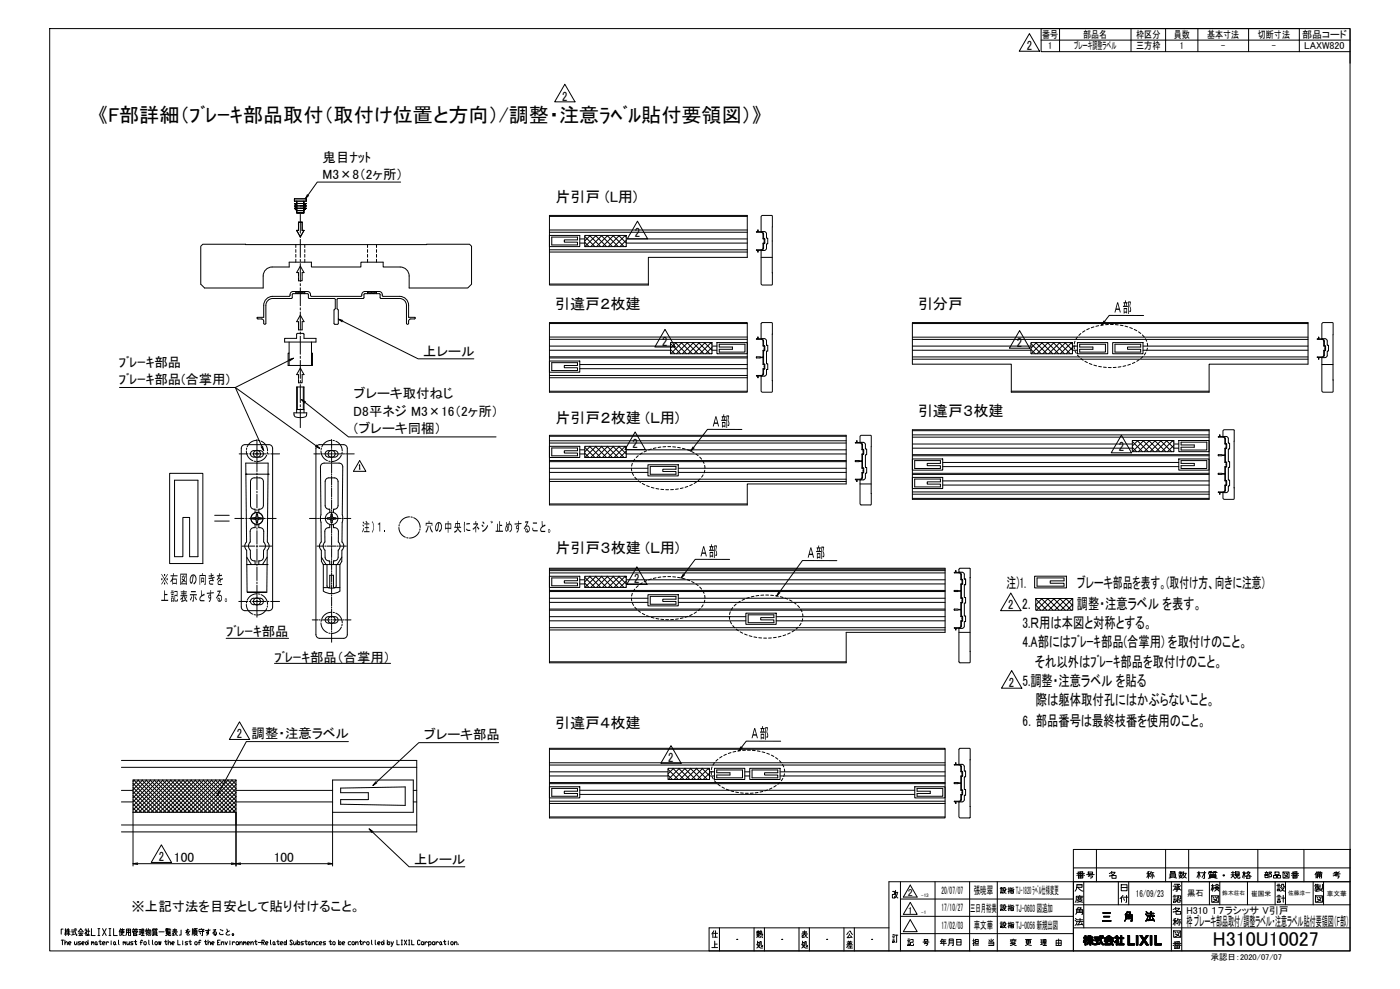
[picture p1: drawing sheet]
<svg xmlns="http://www.w3.org/2000/svg" width="841mm" height="594mm" viewBox="0 0 841 594" stroke-linecap="round" stroke-linejoin="round" font-family="sans-serif">
<!-- layer: TOS_WA -->
<g fill="none" stroke="#000" stroke-width=".6">
<path d="M30 17h781v554h-781zM625 17h156v14h-156zM636 17v14M679 17v14M700 17v14M720 17v14M750 17v14M811 17v21M625 24h186M781 31h30M659 510v20M700 510v20"/>
<path d="M714 510v20M756 510v20M783 510v20M811 510h.1M811 510h-166v61v-41h166h-277v41M811 510v61h-385v-14h108M536 535h1v2h-1v2h1v-1M538 536v2l1 1M538 536h1M538 535l-1 2M539 536v2l-2 1M541 530v41"/>
<path d="M547 532l4 7h-8zM562 530v41M582 530v41M599 530v41M645 521h166M651 530v27M672 530v14M674 531h3v4h-3zM674 533h3M678 530v14M704 530v41M710 530v41"/>
<path d="M727 530v14M733 530v14M749 530v14M766 530v14M772 530v14M789 530v14M795 530v14M38 558h-1v3M39 559h1M39 558v4M40 560h2M40 559h2"/>
<path d="M41 558l-1 1M41 558v4M43 560h2M43 559h3M44 560v1M45 558l1 4v-1M45 558h1M47 560l2-2 1 2M48 560h1M51 559h1l-1 2M52 558v1M52 559h2"/>
<path d="M53 558v4h-1h2M55 558v4h2M59 558h1M59 558v4M62 558l2 4M64 558l-2 4M65 558h2M66 558v4M68 558v4h2M72 559v1M72 558v4M72 558h3"/>
<path d="M73 559h1v1h-1zM74 558v2l-2 2M76 559h2M77 558v4M80 558h1M80 560h2v1h-2zM80 558v1M80 558l1 1M81 559h.1M82 558h1M82 558l-1 1M82 558v1"/>
<path d="M84 560h1M84 558h1M84 558v3M85 558h1v2h-1zM85 559h1M86 558v4M88 558v1h1M88 559v1M88 558v4M89 559h2v2l-1 1M89 558v2M89 559v2"/>
<path d="M90 559l-1 3M92 558h1M92 560h2v2h-2zM92 558v1M93 558h-1v1M93 558h2M94 558v1M94 558h-1v1M95 560h4M100 558h1v1h-1M100 560h2v1h-2zM100 558h.1"/>
<path d="M100 559h.1M101 558h-1v1h1M101 558v1M101 559h2M102 558h1M103 560h4M104 558h2M104 559h2M105 560l2 2M105 558v2l-1 1M109 559v3h-1M113 558l-1 2 1-1v2"/>
<path d="M113 558l-1 1M114 559l-2 2 1 1 1-1M116 558l-1 4M116 558v3M117 558v4M117 558h2M117 559h1v2h-1zM117 559h1M118 558l-1 1M119 559l1-1h3l-1 1M119 560h4M121 558h.1"/>
<path d="M122 559v3h-1M125 558v2h-1h1v1l-1 1M126 559h-3M128 559l2-1-2 3 2-1v2l-1-1v1M132 558l2 1M136 558l1 2M138 559l-2 1v1v1l2-1M429 559l-1 1v3M430 559v4M432 557v14M453 557v14M455 559h1"/>
<path d="M455 560v1M455 559v1h1M456 560v1v-1M456 560h2v2v-1M457 559l-1 3M459 557v14M480 557v14M482 560h3M483 559v2l-1 1M486 557v14M507 557v14M510 560l-1 1"/>
<path d="M510 559h1l1 2M513 557v14M541 550h104M541 540h104M547 542l4 7h-8zM547 552l4 8h-8zM645 557h166M645 544h166M37 565h1M38 565v3M39 567l1-1v2M39 565v3"/>
<path d="M40 561l-1-2v2M40 561l1-1 1 1M41 567h1v-1h-1v1l1 1M45 566v2l1-1M45 561l-2 1M46 566v2M47 561h3M48 566h-1l1 1-1 1M49 561l-2 1h2M49 561l1 1M49 567h1v-1h-1v1l1 1M52 566l1 1-1 1-1-1z"/>
<path d="M52 561v-1v2M53 565v3M55 566l1 1M55 566v2M56 566v2M58 566v2l-1-1zM58 567l1 1M59 562h1M59 566h2M60 565v2v1l1-1M62 567h1v-1h-1v1l1 1M64 566v2"/>
<path d="M65 566l-1 1M65 562h2M67 565v1M67 566v2M69 566v2l-1-1zM69 567l1 1M71 565l1 3M73 561l2 1M74 566l1 1M74 566v2M75 566v2M76 562v-4h2v4"/>
<path d="M76 560h2M76 566l1 2 1-1M78 566v2M80 560v-1h3l-1 1M80 566h-2l2 1-2 1M80 561h2v1h-2zM80 561h.1M81 566h1M81 565v2l1 1v-1M84 566h1M85 561h-1M85 562h2"/>
<path d="M85 561h2M86 565h-1v3M87 566h1v2l-2-1zM89 560l-1 1M89 565l1 3M92 565v3M92 560h2M92 561h2M92 562h.1M93 566h2l-1 2-1-1zM94 562h1M95 566l1 2v-2v2l1-2"/>
<path d="M99 566h1M100 565v2v1v-1M100 561h2M100 560h2M101 561l-2 1M101 567l1-1 1 2M101 565v3M101 561v1h2M103 567h1v-1h-1v1l1 1M103 561h1v1M105 562h-1M106 560l-1 1"/>
<path d="M107 565v3h1M110 565v1M110 566v2M113 566h-2l2 1-2 1M113 566h2M114 565v2l1 1v-1M117 560h1M117 566h1v2l-1-1zM117 561v1M118 561l1 1M119 566h1M120 560l1 1"/>
<path d="M121 565h-1v3M123 566h1M123 565v2l1 1v-1M125 567l1-1v2M125 565v3M127 567h1v-1h-1v1l1 1M131 566h.1M132 560v1h1h1M132 565h-1v3h1M133 567l1-1v2M133 566v2M135 566l1 2 1-2"/>
<path d="M138 565v1M138 566v2M140 566v2M141 566h-1v1M142 566h1v2l-1-1zM144 567l1-1 1 2M144 566v2M146 566h1v1M146 566v2M147 566h1v2M148 567h2v-1h-2l1 2h1M151 567l1-1v2"/>
<path d="M151 566v2M153 566h1M154 565v2v1v-1M155 566h2M157 566h2l-1-1h-1v3M158 566l1 2M160 567h1v-1h-1v2h1M162 565l1 3M164 566h1v2l-1-1zM165 567v1M166 566h2M167 565v2v1l1-1"/>
<path d="M168 567h2v-1h-2v1l2 1M171 566l1 1-1 1v-1zM172 565v3M176 565h-1h-1l2 2-1 1-1-1M176 566l1 2 1-1M178 566v2M179 565v3M179 566h1v2l-1-1zM182 566h-1l1 1-1 1M183 566h2M184 565v2v1l1-1M186 566v2l-1-1z"/>
<path d="M186 567l1 1M187 567l2-1v2M187 566v2M191 566h-1v2h1M192 567h1v-1h-1v1l1 1M196 566h-2l2 1-2 1M198 566h1M198 565v2l1 1v-1M200 566h1v2l-1-1zM203 565v3M204 566h1v2l-2-1zM206 567h1v-1h-1v1l1 1"/>
<path d="M211 566h-2l1 2h1M212 566h1v2l-2-1zM214 567l1-1v2M214 566v2M216 566h1M217 565v2v1v-1M218 566v2M220 566h-1l-1 1M221 566h1l-1 2-1-1zM223 565l1 3M225 565l1 3M227 567h1v-1h-1v1l1 1"/>
<path d="M229 566l2 1-1 1-1-1zM231 565v3M233 565v3M233 566h1v2l-1-1zM235 566l1 2M236 566l-1 2M238 565v3h2M241 568h1M241 565h1M241 565v3M243 565l1 3M244 565l-1 3"/>
<path d="M245 568h1M245 565h1M246 565v3M247 565v3h2M252 565h-1v2v1l1-1M253 566h2l-1 2-1-1zM255 566v2M257 566h-1l-1 1M257 566h1h1v2h-2M257 566v2M260 566h1v2l-1-1zM262 566v2"/>
<path d="M263 566l-1 1M265 566v2l-1-1zM265 567l1 1M266 566h2M267 565v2v1l1-1M269 565v1M269 566v2M271 566h1v2l-1-1zM273 567l1-1v2M273 566v2M275 567v1M428 569h3"/>
<path d="M428 560v1M429 561h2M429 563h2M429 567h2M429 565v4M443 564h.1M455 561h1M455 567l1 2h2M455 566h1l-1 3M455 565v3M455 562v1M455 561v1"/>
<path d="M456 562v1M456 562h-1M457 560v1M457 562v1M458 562v1M458 568h-1v-2l-1 3M470 564h.1M482 562v1M482 561h3M482 567l1 2h2M482 566h1l-1 3M482 565v3"/>
<path d="M483 561l2 2M484 563h-2M485 562h-1M485 568h-1v-2l-1 3M497 564h.1M509 568h3M509 566h3M509 567h3M509 569h3M510 568l-1 1M510 565v1M510 568h2"/>
<path d="M510 561l-1 2h2M510 566v2M511 568v1M511 562l1 1M511 565v1M524 564h.1M536 562h1M536 565h1v1h-1zM536 564h1M536 563h1M536 561h1M537 562h2"/>
<path d="M539 562v4h-1M541 561h104M651 563v1M651 565v1M651 564v2M652 563v2M652 562v1h1v1h-1l1 1v1l-1-1v3v-3l-1 1 1-2h-1v-1h1zM652 562v6M653 563v1M653 564v1M653 563v2M653 566v1"/>
<path d="M654 562v1l1-1v1h2v1h-2h2v1h-1l1 3-2-2v2v-2l-2 2 1-3h-1v-1h2h-2zM654 562v2M654 564v1M654 566v1M654 564v3M654 562v1M654 563v1M654 564v2M655 563v1M655 564v2M655 562v6M656 563v1"/>
<path d="M656 564v2M656 564v3M656 564v1M656 566v1M657 563v1M657 564v1M657 566v1M657 567v1M657 563h4v-1v1h2v1h-2l2 4-2-2v-2h-4zM658 563v1M658 567v1M658 564h3v1h-2v2l2-1v1l-4 1v-1h2v-2h-1z"/>
<path d="M658 564v1M659 563v1M659 564v1M659 567v1M659 564v3M660 563v1M660 564v1M660 567h.1M660 566v1M661 563v1M661 564v1M661 566v1"/>
<path d="M661 562v3M661 562v4M661 562v5M662 563v1M662 565v2M662 562h1v1h-1zM662 562v1M662 566v1M662 566v2M663 562v1M663 563v1M663 567v1"/>
<path d="M663 563l4-1 2 1v1h-5h-1zM663 565h6v1h-4v1h2v-1h1l1 2-1-1-4 1 1-2h-2zM663 565v1M664 565v1M664 563v1M664 567v1M664 566v2M665 565v3M665 564a1.7 1.7 0 0 1 1-1 1.7 1.7 0 0 1 2 1zM665 563v1M665 565v2M665 567v1"/>
<path d="M665 564h.1M665 565v1M665 562v1M666 562v1M666 564h.1M666 565v1M666 567v1M667 562v1M667 564h.1M667 565v1M667 567v1M667 563h.1"/>
<path d="M667 566h.1M667 567h.1M667 563v1M667 566v1M668 563v1M668 565v1M668 566v1M668 566v2M668 567v1M669 563v1M669 565v1M669 567v1"/>
<path d="M670 566h.1M670 563v1M670 565v1M671 562l1 1-1 2 1 1h-1v2v-2h-1l1-2h-1zM671 562v2M671 565v3M671 564v4M671 562v6M671 563v3M672 565v1M672 563v2M672 563v1"/>
<path d="M672 567v1M673 563v1M673 567v1M673 562h1v1h1v1h-1v3h1v1h-3v-1h1v-3h-1v-1h1zM673 562v6M674 562v6M674 563v1M674 567v1M675 563v1M675 567v1M678 562h1v5h2v1h-3zM678 562v6"/>
<path d="M679 562v6M679 567v1M680 567v1M681 567v1M683 562h1v6h-1zM683 562v6M684 562v6M685 562h1l1 2 2-2h1l-2 3 2 3h-1l-2-2-1 2h-1l2-3zM685 562h.1M685 567v1M685 562v1M685 566v2"/>
<path d="M686 562v1M686 566v2M686 562v2M686 566v1M686 565v2M686 563v1M687 563v4M687 563v3M687 564v2M688 563v3M688 563v4M688 565v2"/>
<path d="M688 563v1M688 562v2M689 566v2M689 562v2M689 562v1M689 567v1M690 562h.1M690 567v1M691 562h1v6h-1zM691 562v6M692 562v6M694 562h1v5h3v1h-4z"/>
<path d="M694 562v6M695 562v6M695 567v1M696 567v1M697 567v1M698 567v1"/>
<circle cx="140" cy="561" r=".5"/>
</g>
<!-- layer: TOS_S1 -->
<g fill="none" stroke="#000" stroke-width=".6">
<path d="M177 119h7M177 125l1 2-1-2M177 121v-2v2M177 125h3M177 124h3M177 122h3M177 121h7M178 128v-7v7M178 125l-1-1 1 1M178 128h5h-5M178 124l-1-2 1 2M178 127h2"/>
<path d="M180 125h4l-1 2 1-2zM183 128v-7v7M183 125l1-1-1 1M183 127h-3h3M183 124l1-2-1 2M184 121v-2v2M184 124h-4h4M184 122h-4h4M330 129h119v26h-60v16h-59zM330 130h119M457 130l1-1 6 1v41h-6h-1v-21h3v-4h1v-3h-1v-3l-3-1zM121 148l1-1h160l1 1v23l-2 2h-35v-7a5 5 0 0 0-6-6h-10v-3h-13v3h-30v-3h-13v3h-11a5 5 0 0 0-5 6v7h-35l-2-2z"/>
<path d="M330 141h18v7h-18zM331 142h16v2h-8v1h8v2h-16zM351 141h25v7h-25zM457 155h7M330 171h59M464 164h.1M330 194h119v42h-119zM330 194h119M548 194h238v25h-60v17h-118v-17h-60zM548 194h238M794 194h1h6v42h-6l-1-1v-20h3v-4h1v-4h-1v-3l-3-1zM171 203h7v-3h4l1 1v2h7v2h-19z"/>
<path d="M174 212h-1v8h15v-8h-1M174 205v15M187 205v15M330 217h18v7h-18zM331 218h16v2h-8v1h8v2h-16zM403 206h25v6h-25zM431 206h18v6h-18zM432 207h16v5h-16v-2h8v-2h-8zM464 201v28M464 201h.1M464 201v-7h-6h-1v9l3 1v3h1v4h-1v8h1v3h-1v3l-3 1v9l1 1 6-1v-6M619 206h25v6h-25z"/>
<path d="M647 206h18v6h-18zM649 207h15v5h-15v-2h8v-2h-8zM668 206h19v6h-19zM670 207h15v1h-8v2h8v2h-15zM794 219h7M179 232v14M182 232v14M330 235h119M464 229h.1M608 235h118M801 228h.1M177 248h7v1a5 5 0 0 1-7 1z"/>
<path d="M178 248v-16h5v16M178 246h5M548 258h178v42h-178zM548 259h178M735 259v-1h6v42h-6v-1v-3l3-1v-3h1v-4h-1v-7h1v-4h-1v-7h1v-4h-1v-3l-3-1zM146 268l1-1h15h1l1 2v96l-1 1-1 1h-15h-1l-1-2v-96zM152 271h4M152 271a1.9 1.9 0 0 0-2 2 1.9 1.9 0 0 0 2 2h4a1.9 1.9 0 0 0 2-2 1.9 1.9 0 0 0-2-2M153 273h2M154 272v2M190 268l2-1h14h2l1 2v112l-1 2h-2h-14h-2v-2v-112zM193 279l2-1h9l1 1 1 1-1 46 2 2-2 3v6l-1 2h-10l-1-2v-6l-1-3 1-2v-46z"/>
<path d="M197 271h4M197 271a1.9 1.9 0 0 0-2 2 1.9 1.9 0 0 0 2 2h4a1.9 1.9 0 0 0 2-2 1.9 1.9 0 0 0-2-2M330 268h18v7h-18zM330 261h178v30h-59v12h-119zM330 262h178M331 269h16v2h-8v1h8v2h-16zM351 268h25v7h-25zM389 279h18v7h-18zM520 267l-1-1h-2v-4v-1h6v35M520 267v3h1v3h-1v8h1v3h-1v4h-3v15h6v-7M548 276h18v6h-18zM549 277h16v1h-8v2h8v1h-16z"/>
<path d="M680 265h25v6h-25zM708 276h18v6h-18zM708 265h18v6h-18zM710 277h15v4h-15v-1h7v-2h-7zM710 266h15v4h-15v-1h7v-2h-7zM102 284h20v55h-20zM105 288h14v46h-5v-23h-4v23h-5zM148 285h.1M148 285h13M153 287h4l1 1v1v15l-1 2h-2v2a4 4 0 0 1 3 3 4 4 0 0 1-3 4v2h2l1 2v7l1 2-1 3v4l-1 2h-2v2M153 287l-2 1-1 1v15l1 1 2 1M161 285h.1"/>
<path d="M391 280h15v2h-8v1h8v2h-15zM517 291h6M523 296h.1M548 287h18v6h-18zM548 299h178M549 288h16v1h-8v2h8v1h-16zM741 293h.1M129 313h9M129 310h9M153 306v2a4 4 0 0 0-2 3 4 4 0 0 0 2 4v2h-2l-1 2v7l-1 2 1 3 1 4 1 2h1v2M154 309h1v2h2l-2 1-1 2v-2l-2-1h2zM198 315v2h-2l-1 2v7l-1 2 1 3v4l1 2h2v2"/>
<path d="M198 308v-2l-2-1-1-1v-15l1-1 2-1h3l2 1v1v15l-1 2h-2v2M199 309l1 2h2l-2 1-1 2v-2l-3-1h3zM200 315v2h2l1 2v7l1 2-1 3v4l-1 2h-2v2M330 303h119M148 335l3 4M148 339h.1M148 339h12M160 339h.1M160 335l-2 4M193 335l3 4M194 339v16a9 9 0 0 0 10 0v-16M196 339v13l1 1"/>
<path d="M202 339v13l-1 1M205 335l-2 4M149 356h5h-6v-25l-1-3 1-2v-48h13v48l1 2-1 3-1 25h-6h6M151 360l1-1h4a1.9 1.9 0 0 1 2 2 1.9 1.9 0 0 1-2 2h-4a1.9 1.9 0 0 1-1-1 1.9 1.9 0 0 1 0-2zM194 353h3M197 353h4M197 353h1v-7h2v7h1M201 353h3M330 346h18v7h-18zM330 341h238v39h-60v18h-178zM330 342h238M331 347h16v2h-8v1h8v2h-16z"/>
<path d="M351 346h25v7h-25zM389 357h18v7h-18zM391 358h15v2h-8v1h8v2h-15zM579 345v3h1v3h-1v8h1v3h-1v8h1v3h-1v3M579 345l-1-1h-2v-2l1-1h6v50M583 347h.1M622 346h19v7h-19zM622 360h22v7h-22zM623 347h16v2h-8v1h8v2h-16zM153 361h2M154 360v2M196 371l1-1h4a1.9 1.9 0 0 1 2 2 1.9 1.9 0 0 1-2 2h-4a1.9 1.9 0 0 1-2-1 1.9 1.9 0 0 1 1-2z"/>
<path d="M448 368h18v7h-18zM449 369h16v2h-8v1h8v2h-16zM576 380h7M579 376l-1 1h-2v21h1h6v-7M330 398h178M583 391h.1M73 457h177v43h-177M330 449h238v42h-238zM330 450h238M583 456v28M583 456h.1M583 456v-6l-6-1-1 1v9h2l1 2"/>
<path d="M73 461h177M73 475h7M142 475h58M200 469h48v19h-48zM205 473h38v11l-38-1v-3h16v-4h-16zM248 475h2M330 473h18v6h-18zM331 474h16v1h-8v2h8v1h-16zM401 462h25v6h-25zM429 462h18v6h-18zM431 463h15v4h-15v-1h8v-2h-8zM450 462h19v6h-19z"/>
<path d="M452 463h15v1h-8v2h8v1h-15zM550 473h18v6h-18zM551 474h15v4h-15v-1h8v-2h-8zM579 461v2h1v4h-1v7h1v4h-1v2M73 496h177M73 482h7M142 488h-62v-19h62v27M142 482h58M248 482h2M330 491h238M579 480l-1 2h-2v9h1h6v-7M583 491h-1"/>
<path d="M583 484h.1"/>
<circle cx="154" cy="273" r="2.1"/>
<circle cx="199" cy="273" r="2.1"/>
<circle cx="154" cy="311" r="4"/>
<circle cx="199" cy="311" r="4"/>
<circle cx="154" cy="361" r="2.1"/>
<circle cx="199" cy="372" r="2.1"/>
</g>
<!-- layer: TOS_K3 -->
<g fill="none" stroke="#000" stroke-width=".6">
<path d="M178 138h1h-1l1 2zM179 133v2M179 136h.1M179 136v2M180 129v11M182 133h-3h3M182 133v2M182 136h.1M182 136v2M183 138h-1h1M183 138l-1 2M179 140h.1"/>
<path d="M180 141v1l1-1M180 141v2M180 144v11M180 156v1M180 158v11M182 140h-1M179 162l-1 2h1v2M179 167v2h3v-2M179 166h.1M179 162h.1M180 161v-1l1 1M180 170v2"/>
<path d="M180 173v11M181 162h1M182 166h.1M182 162l1 2h-1v2M180 185v1M180 187v11M180 199v2M180 202v11M180 214v1M180 217v10M179 223l-1 2h1v2M179 228v2h3v-2"/>
<path d="M179 227v1M179 223h.1M180 223v-2l1 2M180 229v1M180 231v11M181 223h1M182 227v1M182 223l1 2h-1v2M180 243v1M180 246v11M144 273h5M148 271a6 6 0 0 0 4 6"/>
<path d="M148 269v1M150 273h1M152 273h8M153 277h1M154 264a6 6 0 0 0-6 4M154 264v8M154 273v1M154 275v8M155 265h1M157 265a6 6 0 0 1 4 6M160 273a6 6 0 0 1-6 4M161 272l-1 1"/>
<path d="M161 273h1M163 273h5M189 273h3M193 271a6 6 0 0 0 4 6M193 269v1M193 273h1M194 273h6M198 277h.1M199 264a6 6 0 0 0-6 4M199 264v5M199 270v1M199 271v6"/>
<path d="M199 277v1M199 279v5M200 265h1M200 273h1M202 273h5M202 265a6 6 0 0 1 4 6M205 273a6 6 0 0 1-6 4M206 272l-1 1M208 273h.1M209 273h4M154 284v1M154 286v8"/>
<path d="M154 295v1M154 297v8M199 285h.1M199 286v5M199 292v1M199 293v6M199 299v1M141 311h6M148 311h.1M149 311h9M154 306v1M154 308v8"/>
<path d="M154 317v1M154 319v8M158 311h1M160 311h6M186 311h4M191 311h.1M192 311h5M198 311h1M199 300v6M199 306v1M199 308v5M199 314h.1"/>
<path d="M199 315v5M199 311h6M205 311h1M207 311h4M240 317a6 6 0 0 0 4 6M240 315v1M246 310a6 6 0 0 0-6 4M252 319a6 6 0 0 1-6 4M146 328h7M154 328h1M154 328v1M154 330v8"/>
<path d="M154 339v1M156 328h7M190 328h5M195 328h1M197 328h5M199 321v1M199 322v6M199 328v1M199 329v6M199 336h.1M199 337v5M203 328h.1"/>
<path d="M204 328h4M244 323h1M154 357a6 6 0 0 0-6 4M154 341v8M154 350v1M154 352v8M155 357h1M157 357a6 6 0 0 1 4 6M199 343h.1M199 344v5M199 350v1M199 351v6"/>
<path d="M199 357v1M199 359v5M143 361h6M148 363a6 6 0 0 0 4 6M148 361v1M150 361h1M152 361h8M153 369h1M154 361h.1M154 362v9M160 366a6 6 0 0 1-6 3M161 364l-1 1"/>
<path d="M161 361h1M163 361h5M188 372h3M192 372h.1M193 374a6 6 0 0 0 4 6M193 372h5M193 372v1M199 372h1M199 368a6 6 0 0 0-6 4M199 365h.1M199 366v5M199 372h.1"/>
<path d="M199 373v6M199 379v1M200 368h1M200 372h6M202 368a6 6 0 0 1 4 6M205 377a6 6 0 0 1-6 4M206 375l-1 1M206 372h1M207 372h4M198 380h.1M199 380v6"/>
</g>
<!-- layer: TOS_M1 -->
<g fill="#000">
<path d="M325 313h1v3l1-1 1 1-2 1-1 2h3v1h-3v-1v-2l1-1zM130 346h2v-2v1v1l1-1v1h-1l-1 1h1v1l2-1v1l-2 1v1v-1l-1 1 1 1h1h-2v-1l1-2-1 1-1-1 1-2h-1z"/>
<path d="M309 314h2v-1h1v1h1v1h-1v3l-1 2h-1l1-2h-1v-1v-1h1v-1h-2zM310 317a.6 .6 0 0 0 1 0 .6 .6 0 0 0-1 0z"/>
<path d="M315 313h2l-1 3h1l1 1v2l-1 1h-1v-2v-1l1 2 1-1-1-2h-1l-1 2 2-4h-2zM316 318v1h1z"/>
<path d="M320 317v1h3v1h-3zM320 314h3v1h-3z"/>
<path d="M329 318l2 1-1 1-1-1zM329 319a1 1 0 0 0 2 0 1 1 0 0 0-2 0z"/>
<path d="M135 360h1v2l-1-1zM135 360a.6 .6 0 0 0 1 0 .6 .6 0 0 0-1 0z"/>
</g>
<!-- layer: TOS_K1 -->
<g fill="none" stroke="#000" stroke-width=".6">
<path d="M330 140h119M330 138h119M455 138v1l3 1 1 3v1v5l-1 1h-3v1l-1-1h4v-1l1-5-1-1v-3l-4-1zM330 150h119M330 151h119M348 144h3M348 146h3M376 144h73M376 146h73M459 145h.1M176 175h9M176 175a2.5 2.5 0 0 0-2 3h-10a5 5 0 0 0-6 5v8h-4l1 1h3v2a.7 .7 0 0 0 1 1 .7 .7 0 0 0 1-1v-11a4 4 0 0 1 4-4h11l1-3h4h5l1 3h15v6v1v8l2 1"/>
<path d="M185 175a2.5 2.5 0 0 1 2 3h30a2.1 2.1 0 0 1 2-3M219 175h9M228 175a2.5 2.5 0 0 1 2 3h10a5 5 0 0 1 5 5v8h4v1h-3l-1 2a.6 .6 0 0 1 0 1 .7 .7 0 0 1-1-1v-11a4 4 0 0 0-4-4h-11l-1-3h-5h-4l-1 3h-15l-1 6 1 1v8v1M180 189l3 4h-1v5h-3v-5h-1zM330 204h119M330 210h73M330 208h73M330 215h119M330 214h119M330 202h119M348 219h101M428 210h3"/>
<path d="M428 208h3M459 218v1v2v1v3l-1 1h-3v1l-1-1 4-1 1-6h-1v-4h-4l1-1 3 1v-4l1-1-1-5v-1h-4l1-2v1l3 1 1 3v1v2v1v8M459 209h.1M548 204h238M548 210h71M548 208h71M548 214h238M548 203h238M548 216h238M644 210h3M644 208h3M687 210h99"/>
<path d="M687 208h99M796 211h.1M796 208h.1M796 208l-1-4h-3v-1l-1 1h4v1l1 5-1 1v3h-4l1 2v-1l3-1 1-3M796 208v3M796 209h.1M330 226h119M330 227h119M348 221h101M459 220h.1M330 266h178M330 277h178"/>
<path d="M330 265h178M348 273h3M348 270h3M376 273h132M376 270h132M518 270v-4h-3v-1l-1 1h3l1 4h1v3h-1v4h-4h4v4h1l-1 6-1 1h-3l1 1v-1h3v-4M518 270h.1M518 270h1v3h-1v8h1v3h-1M519 271v1M548 269h132M548 263h178M548 267h132"/>
<path d="M548 261h178M548 273h178M548 274h178M566 278h142M705 269h3M705 267h3M736 277h.1M736 270v7M736 270l1-1v-2l-1-1v-3l-1-1h-2v-1l-1 2h4v4h1v1v1h-1v4h-4v1h4v4h1v1v1h-1v4h-4v1h4v4h1l-1 6h-1l-3 1 1 1v-1l3-1v-3M736 277l1 1v2l-1 1v7l1 1-1 3M736 270h.1M330 288h178"/>
<path d="M330 281h59M330 284h59M330 289h178M407 281h101M407 284h101M518 284h.1M519 282v1M548 295h178M548 297h178M548 285h178M548 284h178M566 280h142"/>
<path d="M566 289h160M566 291h160M736 292h.1M737 290h.1M330 359h59M330 344h238M330 343h238M330 355h238M348 351h3M348 348h3M376 351h192M376 348h192"/>
<path d="M407 359h161M574 343v1h3l1 4v3v8v3v8v1v2l-1 4h-3v1l-1-1h3l1-1 1-5-1-1v-4l-4 1v-1h4v-4h1v-3h-1v-4h-4h4v-4h1v-1v-2h-1v-3l-4-1zM330 362h59M330 370h118M330 373h118M330 377h238M330 378h238M330 367h238M330 366h238M407 362h161M466 370h102M466 373h102"/>
<path d="M578 370h.1M578 372h.1M330 460h238M330 458h238M330 466h71M330 464h71M330 471h238M330 470h238M348 475h202M348 477h202M426 466h3M426 464h3"/>
<path d="M447 466h3M447 464h3M469 466h99M469 464h99M578 463l-1-3-3-1v-1l-1 1 3 1h1l1 6h-1v4h-4v1h4v4h1M578 463h.1M578 463v1v2v1v7v1v2v1M578 478h.1M578 475v2h-1v4h-1h-3l1 2v-1l3-1 1-3M578 476h.1M578 465h.1M330 481h238"/>
<path d="M330 483h238"/>
</g>
<!-- layer: TOS_K5 -->
<g fill="none" stroke="#000" stroke-width=".6">
<path d="M351 146l3 2M351 142l6 6M354 141l7 7M355 141l-4 4M358 141l6 7M358 141l-7 7M361 141l7 7M362 141l-7 7M365 141l6 7M365 141l-7 7M368 141l7 7M369 141l-7 7"/>
<path d="M372 141l4 5M372 141l-7 7M375 141l1 1M376 141l-7 7M376 144l-4 4M376 148h.1M403 210l2 2M403 206l6 6M406 206l6 6M406 206l-3 3M409 206l7 6M410 206l-7 6"/>
<path d="M413 206l6 6M413 206l-7 6M416 206l7 6M417 206l-7 6M420 206l6 6M420 206l-7 6M423 206l5 4M424 206l-7 6M427 206l1 1M427 206l-7 6M428 212h-1M428 209l-4 3"/>
<path d="M619 210l3 2M619 206l6 6M622 206l7 6M623 206l-4 3M626 206l6 6M626 206l-7 6M629 206l7 6M630 206l-7 6M633 206l6 6M633 206l-7 6M636 206l7 6M637 206l-7 6"/>
<path d="M640 206l4 4M640 206l-7 6M643 206l1 1M644 206l-7 6M644 209l-4 3M644 212h.1M351 272l3 3M351 269l6 6M354 268l7 7M355 268l-4 3M358 268l6 7M358 268l-7 7"/>
<path d="M361 268l7 7M362 268l-7 7M365 268l6 7M365 268l-7 7M368 268l7 7M369 268l-7 7M372 268l4 5M372 268l-7 7M375 268l1 1M376 268l-7 7M376 271l-4 4M376 275h.1"/>
<path d="M680 269l3 2M680 265l6 6M683 265l7 6M684 265l-4 3M687 265l6 6M687 265l-7 6M690 265l7 6M691 265l-7 6M694 265l6 6M694 265l-7 6M697 265l7 6M698 265l-7 6"/>
<path d="M701 265l4 4M701 265l-7 6M704 265l1 1M705 265l-7 6M705 268l-4 3M705 271h.1M351 350l3 3M351 347l6 6M354 346l7 7M355 346l-4 3M358 346l6 7M358 346l-7 7"/>
<path d="M361 346l7 7M362 346l-7 7M365 346l6 7M365 346l-7 7M368 346l7 7M369 346l-7 7M372 346l4 5M372 346l-7 7M375 346l1 1M376 346l-7 7M376 349l-4 4M376 353h.1"/>
<path d="M622 360l7 7M622 360h.1M626 360l7 7M626 360l-4 3M629 360l7 7M630 360l-7 7M633 360l7 7M633 360l-7 7M637 360l7 7M637 360l-7 7M640 360l4 4M641 360l-7 7"/>
<path d="M644 360h.1M644 360l-7 7M622 364l3 3M644 363l-3 4M80 478l10 10M80 475l12 13M80 473l15 15M80 471l17 17M80 469l20 19M81 469h-1M83 469l19 19M83 469l-3 3"/>
<path d="M85 469l20 19M86 469l-6 5M88 469l19 19M88 469l-8 8M90 469l20 19M91 469l-11 10M93 469l19 19M93 469l-13 13M95 469l19 19M95 469l-15 15M97 469l20 19M98 469l-18 18"/>
<path d="M100 469l19 19M100 469l-19 19M102 469l20 19M103 469l-20 19M105 469l19 19M105 469l-19 19M107 469l20 19M108 469l-20 19M110 469l19 19M110 469l-19 19M112 469l20 19M113 469l-20 19"/>
<path d="M115 469l19 19M115 469l-19 19M117 469l19 19M118 469l-20 19M120 469l19 19M120 469l-19 19M122 469l19 19M122 469l-19 19M124 469l18 17M125 469l-20 19M127 469l15 14-5 5M127 469l-19 19"/>
<path d="M129 469l13 12-7 7M130 469l-20 19M132 469l10 10-10 9M132 469l-19 19M134 469l8 7-12 12M135 469l-20 19M137 469l5 5-14 14M137 469l-19 19M139 469l3 2-17 17M140 469l-20 19M142 469l-19 19M401 466l3 2"/>
<path d="M401 462l6 6M404 462l7 6M405 462l-4 3M408 462l6 6M408 462l-7 6M411 462l7 6M412 462l-7 6M415 462l6 6M415 462l-7 6M418 462l7 6M419 462l-7 6M422 462l4 4"/>
<path d="M422 462l-7 6M425 462l1 1M426 462l-7 6M426 464l-4 4M426 468h.1M80 488h.1M80 485l3 3M80 483l5 5M80 480l7 8M142 486l-2 2"/>
</g>
<!-- layer: 0 -->
<g fill="none" stroke="#000" stroke-width=".6">
<path d="M185 117l-2 2 2-2M241 109h-50l-8 10M203 192l48 24h34M206 192h-3l3 1M663 193l-1 2 2-2M687 190l-21-1-4 6M174 216l2-1-2 2M176 215l-35 18h-69M181 240l28 22h89M184 241l-3-1 2 2M446 258h-21l-10 13M158 268v3l-1-3"/>
<path d="M190 267l2 2-3-1M192 269l-51-36 17 38M416 269l-1 2 2-2M438 336h-20l-9 11M503 337h-21l-15 21M411 345l-2 2 2-2M468 355l-1 3 2-2M209 445h-61l-18 33M300 446h-48l-28 26M445 449l-1 2 2-2M469 445h-21l-4 6M131 475l-1 3 2-2"/>
<path d="M226 470l-2 2 2-2M222 498l24 23h33M224 499l-2-1 1 2M80 519h3M83 518l-3 1h3M139 518l3 1h-3M139 519h6M145 518l-3 1h3M197 518l3 1h-3M197 519h3"/>
</g>
<!-- layer: TOS_M1 -->
<g fill="none" stroke="#000" stroke-width=".6">
<path d="M178 175v1M179 175l-1 1M180 175l-1 1M181 175l-2 1M182 175l-2 1M182 175l-1 1M183 175l-1 1M183 176h.1M221 175v1M222 175l-1 1M223 175l-1 1M224 175l-1 1"/>
<path d="M225 175l-1 1M226 175l-2 1M226 175l-1 1M226 176h.1M216 280v-1v3M216 277l4 6h-8zM216 282h.1M136 383h37M165 398h70M80 488v32M142 488v32M200 488v32"/>
<path d="M83 519h56M145 519h52"/>
</g>
<!-- layer: TOS_K2 -->
<g fill="none" stroke="#000" stroke-width=".6">
<path d="M178 147v2M178 150v2M178 153v1M178 156v1M183 147v2M183 150v2M183 153v1M183 156v1M221 147v2M221 150v2M221 153v1M221 156v1"/>
<path d="M226 147v2M226 150v2M226 153v1M226 156v1M178 175v1M183 175v1M221 175v1M226 175v1M652 199l-2 1M654 197l-1 1M657 196l-1 1M660 196h-2"/>
<path d="M663 195h-2M666 195h-2M667 195h2M670 195h2M673 195l2 1M676 196h1M679 197h1M681 198l2 1M684 199l1 1M645 208v2M645 208h.1M646 211l1 1"/>
<path d="M646 205l-1 2M647 213l1 2M647 202l-1 2M649 215l2 1M649 200l-1 1M652 217l1 1M654 218l2 1M657 219l2 1M676 220h-1M679 219h-2M682 218h-2M684 216l-1 1"/>
<path d="M686 201l1 1M687 214l-2 1M688 203l1 2M688 212l-1 1M689 206v2M689 209v2M660 220h2M663 221h2M666 221h2M670 221h-1M673 220l-1 1M380 278l-1 2"/>
<path d="M381 276l-1 1M383 274l-1 1M386 272l-2 1M388 271h-1M391 270h-1M394 269h-2M397 269h-2M400 268h-2M401 268h2M404 268l2 1M407 269h2M410 269l2 1"/>
<path d="M413 270l1 1M415 271l2 1M418 273l1 1M420 275l1 1M422 277l1 1M423 280v1M379 281l1 2M380 284l1 2M381 287l1 1M383 289l2 1M386 290l1 1M388 292h2"/>
<path d="M391 293h2M394 293l2 1M397 294h2M400 294h2M405 294h-2M407 294h-1M410 293h-1M413 292l-1 1M416 291l-2 1M418 290h-1M421 288l-2 1M422 285l-1 2"/>
<path d="M423 282v2M379 359l1 2M380 356l-1 2M381 354l-1 1M383 352l-1 1M386 350l-2 1M388 349l-1 1M391 348h-1M394 347h-2M397 347h-2M400 346h-2M401 346h2"/>
<path d="M404 346l2 1M407 347h2M410 347l2 1M413 348l1 1M415 349l2 1M418 351l1 1M420 353l1 1M422 355l1 1M423 358v1M447 360l-1 1M450 359h-2M453 358l-2 1"/>
<path d="M456 358h-2M459 357l-2 1M460 357h2M463 358h2M466 358h2M469 358l1 1M472 359l1 1M380 362l1 2M381 365l1 1M383 367l2 1M386 368l1 1M388 370h2"/>
<path d="M391 371h2M394 372h2M397 372h2M400 372h2M405 372h-2M407 372h-1M410 371l-1 1M413 370l-1 1M416 369l-2 1M418 368h-1M421 366l-2 1M422 363l-1 2"/>
<path d="M423 361v1M438 370v2M438 370h.1M439 373v2M439 368l-1 1M440 376l1 1M440 365l-1 1M442 378l2 1M442 363l-1 1M445 380h1M445 361l-2 1M474 360l2 1"/>
<path d="M477 362l1 1M477 379l-1 1M479 364l1 1M479 377l-1 1M481 366l1 2M481 374l-1 2M482 369v1M482 372v1M447 381h2M450 382h2M453 383h2M456 383h1"/>
<path d="M459 383h1M463 383h-1M466 383h-1M469 382l-1 1M472 381l-2 1M475 380l-2 1M429 458l-1 2M431 456l-1 1M434 454l-2 1M436 453l-1 1M439 452l-1 1M442 451l-2 1"/>
<path d="M445 451h-2M448 451h-2M449 451h2M452 451h2M455 451h2M458 452h1M461 452l1 1M463 454h2M466 455l1 1M468 457l1 1M470 459l1 2M427 464v1"/>
<path d="M427 464h.1M428 466l1 2M428 461l-1 1M429 469l1 1M431 471l2 1M434 473l1 1M436 474l2 1M439 475l2 1M442 476h2M445 476h2M448 476l1 1M452 476h-1"/>
<path d="M455 476h-1M458 475l-1 1M461 475h-2M464 473l-2 1M466 472l-1 1M469 470l-2 1M470 468l-1 1M471 462v2M471 465v1"/>
</g>
<!-- layer: TOS_S1 -->
<circle cx="576" cy="344" r=".2" fill="#000"/>
<!-- layer: moji -->
<g fill="none" stroke="#000" stroke-width=".6">
<path d="M618 20l7 11h-13zM339 51l6 10h-12zM383 133l6 10h-12zM399 198l7 10h-13zM612 199l7 10h-13zM382 259l6 11h-13zM674 261l6 11h-12zM383 340l6 11h-13zM607 356l6 11h-12zM608 403l6 10h-12zM144 434l6 10h-12zM403 448l6 10h-12z"/>
<path d="M97 507l6 11h-12z"/>
</g>
<g font-size="12.1">
<text x="59" y="73">《F部詳細（ﾌﾞﾚｰｷ部品取付（取付け位置と方向）/調整・注意ﾗﾍﾞﾙ貼付要領図）》</text>
<text x="729" y="568">H310U10027</text>
</g>
<text font-size="9.7" x="661" y="555">三 角 法</text>
<g font-size="9.1">
<text x="334" y="122">片引戸 (L用)</text>
<text x="333" y="185">引違戸２枚建</text>
<text x="551" y="186">引分戸</text>
<text x="669" y="188">Ａ部</text>
<text x="551" y="250">引違戸３枚建</text>
<text x="334" y="254">片引戸２枚建 (Ｌ用)</text>
<text x="428" y="256">Ａ部</text>
<text x="334" y="332">片引戸３枚建 (Ｌ用)</text>
<text x="421" y="334">Ａ部</text>
<text x="485" y="335">Ａ部</text>
<text x="605" y="353">注)1.</text>
<text x="647" y="353">ブレーキ部品を表す。(取付け方、向きに注意)</text>
<text x="614" y="366">2．</text>
<text x="647" y="366">調整・注意ラベル を表す。</text>
<text x="614" y="377">3.Ｒ用は本図と対称とする。</text>
<text x="614" y="389">4.A部にはﾌﾞﾚｰｷ部品(合掌用) を取付けのこと。</text>
<text x="617" y="401">それ以外はﾌﾞﾚｰｷ部品を取付けのこと。</text>
<text x="614" y="412">5.調整・注意ラベル を貼る</text>
<text x="622" y="424">際は躯体取付孔にはかぶらないこと。</text>
<text x="333" y="438">引違戸４枚建</text>
<text x="614" y="436">6．部品番号は最終枝番を使用のこと。</text>
<text x="451" y="444">Ａ部</text>
</g>
<g font-size="8.1">
<text x="617" y="30">2</text>
<text x="338" y="60">2</text>
<text x="194" y="97">鬼目ﾅｯﾄ</text>
<text x="194" y="107">M3×8（2ヶ所）</text>
<text x="381" y="143">2</text>
<text x="398" y="208">2</text>
<text x="611" y="208">2</text>
<text x="254" y="214">上レール</text>
<text x="71" y="220">ﾌﾞﾚｰｷ部品</text>
<text x="71" y="231">ﾌﾞﾚｰｷ部品(合掌用)</text>
<text x="213" y="239">ブレーキ取付ねじ</text>
<text x="212" y="250">D8平ネジ M3×16（2ヶ所）</text>
<text x="212" y="260">（ブレーキ同梱）</text>
<text x="380" y="269">2</text>
<text x="672" y="271">2</text>
<text x="217" y="319">注）１.</text>
<text x="244" y="319">穴の中央にネシ゛止めすること。</text>
<text x="96" y="351">※右図の向きを</text>
<text x="381" y="350">2</text>
<text x="97" y="361">上記表示とする。</text>
<text x="606" y="366">2</text>
<text x="136" y="382">ﾌﾞﾚｰｷ部品</text>
<text x="165" y="397">ﾌﾞﾚｰｷ部品（合掌用）</text>
<text x="606" y="413">2</text>
<text x="142" y="443">2</text>
<text x="151" y="443">調整・注意ラベル</text>
<text x="255" y="444">ブレーキ部品</text>
<text x="401" y="458">2</text>
<text x="95" y="517">2</text>
<text x="105" y="518">100</text>
<text x="164" y="518">100</text>
<text x="249" y="519">上レール</text>
<text x="79" y="547">※上記寸法を目安として貼り付けること。</text>
<text x="713" y="556">枠 ブレーキ部品取付/調整ラベル・注意ラベル貼付要領図（F部）</text>
</g>
<g font-size="7.9">
<text x="665" y="529">名 称</text>
<text x="718" y="529">材質・規格</text>
<text x="703" y="537">承</text>
<text x="726" y="537">検</text>
<text x="766" y="537">設</text>
<text x="789" y="537">製</text>
<text x="645" y="543">度</text>
<text x="672" y="543">付</text>
<text x="703" y="543">認</text>
<text x="766" y="543">計</text>
<text x="645" y="550">角</text>
<text x="703" y="550">名</text>
<text x="645" y="557">法</text>
<text x="703" y="557">称</text>
</g>
<g font-size="7.5">
<text x="646" y="529">番号</text>
<text x="701" y="529">員数</text>
<text x="758" y="529">部品図番</text>
<text x="789" y="529">備 考</text>
<text x="645" y="537">尺</text>
<text x="727" y="543">図</text>
<text x="789" y="543">図</text>
<text x="544" y="569">記 号</text>
<text x="564" y="569">年月日</text>
<text x="583" y="569">担 当</text>
<text x="606" y="569">変 更 理 由</text>
<text x="704" y="564">図</text>
<text x="703" y="571">番</text>
</g>
<text font-size="7.1" x="600" y="548">設指</text>
<g font-size="6.6">
<text x="600" y="538">設指</text>
<text x="600" y="558">設指</text>
</g>
<g font-size="6.4">
<text x="566" y="537">20/07/07</text>
<text x="585" y="537">張暁翠</text>
<text x="610" y="537">TJ-1820 ﾗﾍﾞﾙ仕様変更</text>
<text x="566" y="547">17/10/27</text>
<text x="583" y="548">三日月裕美</text>
<text x="610" y="548">TJ-0603 図追加</text>
<text x="566" y="558">17/02/03</text>
<text x="585" y="558">車文華</text>
<text x="610" y="558">TJ-0056 新規出図</text>
</g>
<g font-size="6">
<text x="626" y="23">番号</text>
<text x="651" y="23">部品名</text>
<text x="683" y="23">枠区分</text>
<text x="705" y="23">員数</text>
<text x="725" y="23">基本寸法</text>
<text x="756" y="23">切断寸法</text>
<text x="782" y="23">部品コード</text>
<text x="630" y="30">1</text>
<text x="645" y="30">ブレーキ調整ラベル</text>
<text x="683" y="30">三方枠</text>
<text x="709" y="30">1</text>
<text x="734" y="30">-</text>
<text x="764" y="30">-</text>
<text x="784" y="30">LAXW820</text>
<text x="545" y="539">2</text>
<text x="682" y="539">16/09/23</text>
<text x="545" y="549">1</text>
<text x="713" y="549">H310 １７ラシッサ V引戸</text>
</g>
<g font-size="5">
<text x="713" y="538">黒石</text>
<text x="727" y="576">承認日：2020/07/07</text>
</g>
<g font-size="4">
<text x="752" y="538">崔国栄</text>
<text x="797" y="538">車文華</text>
</g>
<g font-size="3.4">
<text x="734" y="538">鈴木荘右</text>
<text x="774" y="538">佐藤淳一</text>
</g>
<g font-size="3">
<text x="553" y="539">-13</text>
<text x="553" y="549">-1</text>
</g>
</svg>
